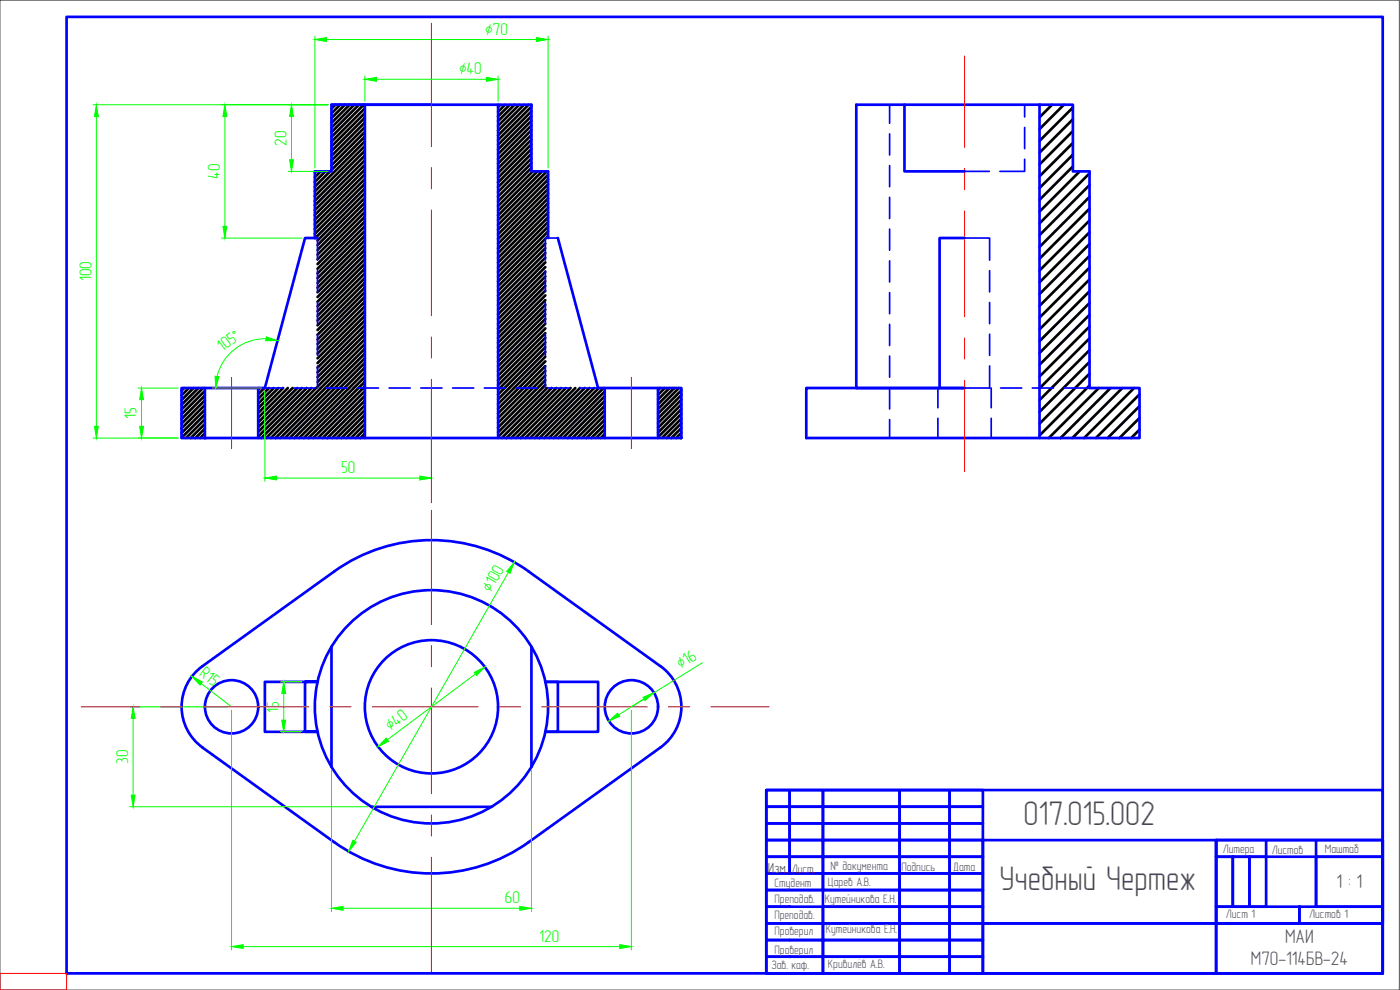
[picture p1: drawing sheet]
<svg xmlns="http://www.w3.org/2000/svg" width="420mm" height="297mm" viewBox="0 0 420 297" stroke-linecap="round" stroke-linejoin="round" font-family="sans-serif">
<g fill="none" stroke="#00f" stroke-width=".8">
<path d="M20 5.1h395v286.9h-395zM99.5 31.4h10M129.5 31.4h-30v20h-5v20M149.5 31.4h10v20h5v20M257 31.4h65v20h5v65h15v15h-100v-15h47.5h-32.5zM271.4 31.4v20h18.1M312 31.4v100M95.3 71.4h-3.8l-12 45h-25v15h150v-15h-25l-12.1-45M289.5 71.4h-7.5v45M61.5 116.4v15M77.5 116.4v15M181.5 116.4v15"/>
<path d="M197.5 116.4v15M109.5 131.4v-100h40v100M158.6 171.5l39.6 28.4a15 15 0 0 1 0 24.3l-39.6 28.5M158.7 171.4a50 50 0 0 0-58.4 0l-39.6 28.5M60.8 199.9a15 15 0 0 0 0 24.3M99.5 194v36.1M159.5 194v36.1M79.5 204.6h15.8h-3.8v15h3.8h-15.8zM163.7 204.6h15.8v15h-15.8h3.7v-15zM60.7 224.3l39.6 28.4a50 50 0 0 0 58.4 0M230 237.1h185v54.9h-185zM230 237.1h7v4.9h-7z"/>
<path d="M237 237.1h10v4.9h-10zM247 237.1h23v4.9h-23zM270 237.1h15v4.9h-15zM285 237.1h10v4.9h-10zM111.5 242.1h36M230 242h7v5h-7zM230 247h7v5.1h-7zM230 252.1h7v5h-7zM230 257.1h7v5h-7zM237 242h10v5h-10zM237 247h10v5.1h-10zM237 252.1h10v5h-10z"/>
<path d="M237 257.1h10v5h-10zM247 242h23v5h-23zM247 247h23v5.1h-23zM247 252.1h23v5h-23zM247 257.1h23v5h-23zM270 242h15v5h-15zM270 247h15v5.1h-15zM270 252.1h15v5h-15zM270 257.1h15v5h-15zM285 242h10v5h-10zM285 247h10v5.1h-10zM285 252.1h10v5h-10z"/>
<path d="M285 257.1h10v5h-10zM295 252.1h70v39.9h50v-14.9h-120zM365 252.1h50v25h-50zM365 252.1h50v5h-50zM365 257.1h5v14.9h-5zM370 257.1h5v14.9h-5zM375 257.1h5v14.9h-5zM380 252.1v5M395 257.1h20v14.9h-20zM395 252.1v19.9M230 262.1h17v4.9h-17zM230 272h17v5.1h-17z"/>
<path d="M230 277.1h17v5h-17zM247 262.1h23v4.9h-23zM247 267h-17v5h7M247 267h23v5h-23zM247 272h23v5.1h-23zM247 277.1h23v5h-23zM270 262.1h15v4.9h-15zM270 267h15v5h-15zM270 272h15v5.1h-15zM270 277.1h15v5h-15zM285 262.1h10v4.9h-10zM285 267h10v5h-10z"/>
<path d="M285 272h10v5.1h-10zM285 277.1h10v5h-10zM295 277.1h70v14.9h-70zM365 272h25v5.1h-25zM390 272h25v5.1h-25zM230 282.1h17v4.9h-17zM230 287h17v5h-17zM247 282.1h23v4.9h-23zM247 287h23v5h-23zM270 282.1h15v4.9h-15zM270 287h15v5h-15zM285 282.1h10v4.9h-10z"/>
<path d="M285 287h10v5h-10z"/>
<circle cx="69.5" cy="212.1" r="8"/>
<circle cx="129.5" cy="212.1" r="35"/>
<circle cx="129.5" cy="212.1" r="20"/>
<circle cx="189.5" cy="212.1" r="8"/>
</g>
<!-- layer: AM_5 -->
<g fill="none" stroke="#0f0" stroke-width=".3">
<path d="M94.5 10.9v39.5M98 11.9h63M164.5 10.9v39.5M27.9 31.4h70.6M28.9 34.9v93M67.5 34.9v33M87.5 34.9v13M109.5 22.8v7.6M113 23.8h33M149.5 22.8v7.6M86.5 51.4h12M66.5 71.4h24.1"/>
<path d="M41.5 116.4h12M42.5 119.9v8M63.7 116.4h14.8M79.5 117.4v27M79.8 101.7a14.8 14.8 0 0 0-14.7 11.2M129.5 117.4v27M27.9 131.4h25.6M83 143.4h43M152.6 171.7l-46.2 80.7M210.8 198.9l-21.3 13.2M39 212.1h29.5M40 215.6v23"/>
<path d="M60.4 205.1l9.1 7M69.5 213.1v71.9M84.1 204.6h6.5M84.1 219.6h6.5M85.2 208.1v8M142.7 202.2l-26.4 19.7M189.5 213.1v71.9M193.3 209.7l-7.6 4.8M99.5 231.1v42.4M159.5 231.1v42.4M39 242.1h71.4M103 272.5h53"/>
<path d="M73 284h113"/>
</g>
<g fill="#0f0" stroke="#0f0" stroke-width=".3">
<path d="M186 283.4l3.5 .6-3.5 .6z"/>
<path d="M69.5 284l3.5-.6v1.2z"/>
<path d="M156 272l3.5 .5-3.5 .6z"/>
<path d="M99.5 272.5l3.5-.5v1.1z"/>
<path d="M39.4 238.6h1.1l-.5 3.5z"/>
<path d="M40 212.1l.5 3.5h-1.1z"/>
<path d="M85.2 204.6l.5 3.5h-1.1z"/>
<path d="M84.6 216.1h1.1l-.5 3.5z"/>
<path d="M142.3 201.7l3.2-1.6-2.5 2.6z"/>
<path d="M115.9 221.5l.7 .9-3.1 1.6z"/>
<path d="M57.6 202.9l3.1 1.7-.7 .9z"/>
<path d="M79.5 143.4l3.5-.6v1.2z"/>
<path d="M126 142.8l3.5 .6-3.5 .6z"/>
<path d="M161 11.3l3.5 .6-3.5 .6z"/>
<path d="M94.5 11.9l3.5-.6v1.2z"/>
<path d="M87.5 31.4l.6 3.5h-1.2z"/>
<path d="M86.9 47.9h1.2l-.6 3.5z"/>
<path d="M66.9 67.9h1.2l-.6 3.5z"/>
<path d="M67.5 31.4l.6 3.5h-1.2z"/>
<path d="M41.9 127.9h1.2l-.6 3.5z"/>
<path d="M42.5 116.4l.6 3.5h-1.2z"/>
<path d="M28.9 31.4l.6 3.5h-1.2z"/>
<path d="M28.3 127.9h1.2l-.6 3.5z"/>
<path d="M79.9 101.1l3.4 1.1h-3.5z"/>
<path d="M64.6 112.9l1.1 .1-1 3.4z"/>
<path d="M109.5 23.8l3.5-.6v1.2z"/>
<path d="M146 23.2l3.5 .6-3.5 .6z"/>
<path d="M182.7 216.3l2.7-2.3 .6 1z"/>
<path d="M193 209.2l3.3-1.4-2.7 2.4z"/>
<path d="M105.9 252.1l1 .6-2.3 2.8z"/>
<path d="M154.3 168.7l-1.2 3.3-1-.6z"/>
</g>
<g fill="none" stroke="#000" stroke-width=".8">
<path d="M100.7 31.4l-1.2 1.2M102.1 31.4l-2.6 2.6M103.5 31.4l-4 4M104.9 31.4l-5.4 5.5M106.3 31.4l-6.8 6.9M107.7 31.4l-8.2 8.3M109.2 31.4l-9.7 9.7M109.5 32.5l-10 10M109.5 33.9l-10 10M109.5 35.3l-10 10M109.5 36.8l-10 10M109.5 38.2l-10 10"/>
<path d="M109.5 39.6l-10 10M150.2 31.4l-.7 .7M151.6 31.4l-2.1 2.1M153 31.4l-3.5 3.5M154.4 31.4l-4.9 5M155.8 31.4l-6.3 6.4M157.2 31.4l-7.7 7.8M158.6 31.4l-9.1 9.2M159.5 32l-10 10M159.5 36.2l-10 10.1M159.5 37.7l-10 10M159.5 33.4l-10 10"/>
<path d="M159.5 34.8l-10 10M159.5 39.1l-10 10M312.2 31.4l-.2 .3M315.7 31.4l-3.7 3.8M319.3 31.4l-7.3 7.3M322 32.3l-10 10M322 35.8l-10 10M322 39.3l-10 10M94.8 51.4l-.3 .4M96.2 51.4l-1.7 1.8M97.6 51.4l-3.1 3.2M99.1 51.4l-4.6 4.6"/>
<path d="M109.5 41l-10 10M109.5 42.4l-15 15M109.5 43.8l-15 15M109.5 45.2l-15 15M109.5 46.7l-15 14.9M109.5 48.1l-15 15M109.5 49.5l-15 15M109.5 50.9l-15 15M109.5 52.3l-15 15M109.5 53.7l-15 15M109.5 55.1l-15 15M109.5 56.5l-14.9 14.9"/>
<path d="M109.5 58l-14.2 14.2M109.5 59.4l-14.2 14.2M159.5 40.5l-10 10M159.5 41.9l-10 10M159.5 44.7l-10 10M159.5 46.2l-10 9.9M159.5 49l-10 10M159.5 50.4l-10 10M159.5 43.3l-10 10M159.5 47.6l-10 10M159.9 51.4l-10.4 10.4M161.3 51.4l-11.8 11.8"/>
<path d="M162.7 51.4l-13.2 13.2M164.1 51.4l-14.6 14.6M164.5 52.5l-15 15M164.5 53.9l-15 15M164.5 56.7l-15 15M164.5 58.1l-15 15M164.5 59.5l-15 15M164.5 55.3l-15 15M322 42.9l-10 10M322 46.4l-10 10M322 49.9l-10 10.1M324 51.4l-12 12.1"/>
<path d="M327 52l-15 15M327 55.5l-15 15.1M327 59.1l-15 15M109.5 62.2l-14.2 14.2M109.5 65l-14.2 14.2M109.5 69.3l-14.2 14.2M109.5 70.7l-14.2 14.2M109.5 72.1l-14.2 14.2M109.5 73.5l-14.2 14.2M109.5 74.9l-14.2 14.2M109.5 76.4l-14.2 14.1M109.5 77.8l-14.2 14.2"/>
<path d="M109.5 79.2l-14.2 14.2M109.5 60.8l-14.2 14.2M109.5 63.6l-14.2 14.2M109.5 66.4l-14.2 14.2M109.5 67.9l-14.2 14.1M163.7 71.7l-14.2 14.2M163.7 73.1l-14.2 14.2M163.7 74.5l-14.2 14.2M163.7 75.9l-14.2 14.2M163.7 77.3l-14.2 14.2M163.7 78.7l-14.2 14.2M164.5 60.9l-15 15.1"/>
<path d="M164.5 62.4l-15 15M164.5 63.8l-15 15M164.5 65.2l-15 15M164.5 66.6l-15 15M164.5 68l-15 15M164.5 69.4l-15 15M164.5 70.9l-.6 .5M327 62.6l-15 15M327 66.2l-15 15M327 69.7l-15 15M327 73.2l-15 15M327 76.8l-15 15"/>
<path d="M109.5 80.6l-14.2 14.2M109.5 82l-14.2 14.2M109.5 84.8l-14.2 14.2M109.5 86.3l-14.2 14.1M109.5 87.7l-14.2 14.2M109.5 89.1l-14.2 14.2M109.5 90.5l-14.2 14.2M109.5 91.9l-14.2 14.2M109.5 93.3l-14.2 14.2M109.5 94.7l-14.2 14.2M109.5 96.1l-14.2 14.2M109.5 97.6l-14.2 14.1"/>
<path d="M109.5 99l-14.2 14.2M109.5 83.4l-14.2 14.2M163.7 80.1l-14.2 14.2M163.7 81.6l-14.2 14.1M163.7 83l-14.2 14.2M163.7 84.4l-14.2 14.2M163.7 85.8l-14.2 14.2M163.7 87.2l-14.2 14.2M163.7 88.6l-14.2 14.2M163.7 90.1l-14.2 14.1M163.7 91.5l-14.2 14.1M163.7 92.9l-14.2 14.2"/>
<path d="M163.7 94.3l-14.2 14.2M163.7 95.7l-14.2 14.2M163.7 97.1l-14.2 14.2M163.7 98.5l-14.2 14.2M163.7 100l-14.2 14.1M327 80.3l-15 15M327 83.8l-15 15M327 87.4l-15 15M327 90.9l-15 15M327 94.5l-15 14.9M327 98l-15 15M55.3 116.4l-.8 .8"/>
<path d="M56.7 116.4l-2.2 2.2M58.1 116.4l-3.6 3.6M59.5 116.4l-5 5M60.9 116.4l-6.4 6.5M61.5 117.3l-7 7M61.5 118.7l-7 7M77.9 116.4l-.4 .4M79.3 116.4l-1.8 1.8M80.7 116.4l-3.2 3.3M82.1 116.4l-4.6 4.7M83.5 116.4l-6 6.1M85 116.4l-7.5 7.5"/>
<path d="M86.4 116.4l-8.9 8.9M87.8 116.4l-10.3 10.3M89.2 116.4l-11.7 11.8M90.6 116.4l-13.1 13.2M92 116.4l-14.5 14.6M93.5 116.4l-15.1 15M94.9 116.4l-15 15M109.5 100.4l-14.2 14.2M109.5 101.8l-14.2 14.2M109.5 103.2l-28.2 28.2M109.5 104.6l-26.8 26.8M109.5 106.1l-25.4 25.3"/>
<path d="M109.5 107.5l-24 23.9M109.5 108.9l-22.6 22.5M109.5 110.3l-21.2 21.1M109.5 111.7l-19.7 19.7M109.5 113.1l-18.3 18.3M109.5 114.5l-16.9 16.9M109.5 116l-15.5 15.4M109.5 117.4l-14.1 14M109.5 118.8l-12.7 12.6M163.7 102.8l-14.2 14.2M163.7 104.2l-14.2 14.2M163.7 105.6l-14.2 14.2"/>
<path d="M163.7 107l-14.2 14.2M163.7 108.4l-14.2 14.2M163.7 109.8l-14.2 14.2M163.7 111.3l-14.2 14.1M163.7 112.7l-14.2 14.2M163.7 114.1l-14.2 14.2M163.7 115.5l-14.2 14.2M163.7 101.4l-14.2 14.2M164.2 116.4l-14.7 14.7M165.6 116.4l-15 15M167 116.4l-15 15M168.4 116.4l-15 15"/>
<path d="M169.8 116.4l-15 15M171.2 116.4l-15 15M172.7 116.4l-15.1 15M174.1 116.4l-15 15M175.5 116.4l-15 15M176.9 116.4l-15 15M178.3 116.4l-15 15M179.7 116.4l-15 15M181.1 116.4l-15 15M181.5 117.5l-13.9 13.9M181.5 118.9l-12.5 12.5M198.1 116.4l-.6 .6"/>
<path d="M199.5 116.4l-2 2.1M200.9 116.4l-3.4 3.5M202.4 116.4l-4.9 4.9M203.8 116.4l-6.3 6.3M204.5 117.1l-7 7M204.5 118.5l-7 7M204.5 119.9l-7 7M327 101.5l-15 15M327 105.1l-15 14.9M327 108.6l-15 15M327 112.1l-15 15M327 115.7l-15 14.9"/>
<path d="M329.8 116.4l-15.1 15M333.3 116.4l-15 15M336.8 116.4l-15 15M340.4 116.4l-15 15M342 118.3l-13.1 13.1M61.5 120.1l-7 7M61.5 121.5l-7 7M61.5 122.9l-7 7M61.5 124.3l-7 7M61.5 125.8l-5.7 5.6M61.5 127.2l-4.3 4.2M61.5 128.6l-2.8 2.8"/>
<path d="M61.5 130l-1.4 1.4M109.5 120.2l-11.2 11.2M109.5 121.6l-9.8 9.8M109.5 123l-8.4 8.4M109.5 124.4l-7 7M109.5 125.8l-5.6 5.6M109.5 127.3l-4.2 4.1M109.5 128.7l-2.8 2.7M109.5 130.1l-1.4 1.3M181.5 120.3l-11.1 11.1M181.5 121.7l-9.7 9.7M181.5 123.1l-8.3 8.3"/>
<path d="M181.5 124.6l-6.9 6.8M181.5 126l-5.5 5.4M181.5 127.4l-4.1 4M181.5 128.8l-2.6 2.6M181.5 130.2l-1.2 1.2M204.5 121.4l-7 7M204.5 122.8l-7 7M204.5 124.2l-7 7M204.5 125.6l-5.9 5.8M204.5 127l-4.4 4.4M204.5 128.4l-3 3M204.5 129.8l-1.6 1.6"/>
<path d="M204.5 131.3l-.2 .1M342 121.9l-9.6 9.5M342 125.4l-6 6M342 128.9l-2.5 2.5"/>
</g>
<circle cx="61.5" cy="131.4" r=".4" fill="#000"/>
<g fill="none" stroke="#00f" stroke-width=".51">
<path d="M267 31.4v5.6M307.5 31.4v3.7M307.5 38.3v6.3M267 40.2v6.3M267 49.7v6.3M267 59.2v6.4M289.5 51.4h7.4M307.5 47.8v3.6h-7.4M91.5 71.4h3.8v6.6M167.4 71.4h-3.7v6.6M267 68.7v6.4M267 78.3v6.3"/>
<path d="M289.5 71.4h7.5v6.6M95.3 81.2v6.4M95.3 90.7v6.4M163.7 81.2v6.4M163.7 90.7v6.4M267 87.8v6.3M267 97.3v6.4M297 81.2v6.4M297 90.7v6.4M79.5 116.4h5.5M88.2 116.4h6.4M95.3 100.3v6.3"/>
<path d="M95.3 109.8v6.6M97.7 116.4h6.4M107.3 116.4h6.3M116.8 116.4h6.3M126.3 116.4h6.4M135.8 116.4h6.4M145.4 116.4h6.3M154.9 116.4h6.3M163.7 100.3v6.3M163.7 109.8v6.6M164.4 116.4h6.4M173.9 116.4h5.6"/>
<path d="M267 106.8v6.4M267 116.4v6.3M281.5 116.4v5.9M289.5 116.4h7.6M297 100.3v6.3M297 109.8v6.6M297.5 116.4v5.9M300.3 116.4h6.3M309.8 116.4h6.4M319.3 116.4h7.7M267 125.9v5.5M281.5 125.5v5.9"/>
<path d="M297.5 125.5v5.9"/>
</g>
<g fill="none" stroke="#f00" stroke-width=".3">
<path d="M129.5 7v37M289.5 16.8v27.4M129.5 50.3v6.4M289.5 50.6v6.3M129.5 63v31.8M289.5 63.3v31.7M69.5 113.2v21.4M129.5 101.1v6.4M129.5 113.8v37M189.5 113.2v21.4M289.5 101.4v6.3M289.5 114.1v27.4"/>
<path d="M129.5 153.1v34.3M129.5 193.7v6.4M24.3 212.1h17.6M48.2 212.1h6.4M60.9 212.1h31.8M99 212.1h6.4M111.7 212.1h31.8M129.5 206.4v31.8M149.8 212.1h6.4M162.5 212.1h31.8M200.6 212.1h6.4M213.3 212.1h17.6"/>
<path d="M129.5 244.5v6.4M129.5 257.2v34.3M0 292h20v5h-20z"/>
</g>
<path d="M0 .1h420v296.9h-420z" fill="none" stroke="#545454" stroke-width=".3"/>
<g font-size="10.2" fill="#545454">
<text x="307.1" y="247.6">017.015.002</text>
<text x="300" y="267">Учебный Чертеж</text>
</g>
<g font-size="5.9" fill="#545454">
<text x="401.1" y="266.6">1 : 1</text>
<text x="385.7" y="283">МАИ</text>
<text x="375.4" y="289.7">М7О-114БВ-24</text>
</g>
<g font-size="5.1" fill="#0f0">
<text x="145.6" y="10.4">∅70</text>
<text x="137.8" y="22.3">∅40</text>
<text x="86" y="43.7" transform="rotate(-90 86 43.7)">20</text>
<text x="66" y="53.7" transform="rotate(-90 66 53.7)">40</text>
<text x="27.4" y="84.4" transform="rotate(-90 27.4 84.4)">100</text>
<text x="66.8" y="105.7" transform="rotate(-37 66.8 105.7)">105°</text>
<text x="41" y="125.7" transform="rotate(-90 41 125.7)">15</text>
<text x="102.4" y="141.9">50</text>
<text x="147.3" y="177.9" transform="rotate(-60 147.3 177.9)">∅100</text>
<text x="59.6" y="202.6" transform="rotate(38 59.6 202.6)">R15</text>
<text x="204.3" y="200.9" transform="rotate(-32 204.3 200.9)">∅16</text>
<text x="83.7" y="213.8" transform="rotate(-90 83.7 213.8)">15</text>
<text x="117.2" y="219.4" transform="rotate(-37 117.2 219.4)">∅40</text>
<text x="38.5" y="229.2" transform="rotate(-90 38.5 229.2)">30</text>
<text x="151.5" y="271">60</text>
<text x="161.8" y="282.5">120</text>
</g>
<text font-size="4.4" fill="#545454" x="230.4" y="261.8">Изм.</text>
<g font-size="3.7" fill="#545454">
<text x="367" y="255.9">Литера</text>
<text x="381.7" y="256.2">Листов</text>
<text x="397.6" y="255.8">Маштаб</text>
<text x="237.6" y="261.8">Лист.</text>
<text x="249.3" y="261.2">№ документа</text>
<text x="270.5" y="261.4">Подпись</text>
<text x="286.1" y="261.4">Дата</text>
<text x="232.5" y="266.2">Студент</text>
<text x="248.5" y="265.7">Царев А.В.</text>
<text x="232.4" y="275.7">Преподав.</text>
<text x="232.5" y="270.9">Преподав.</text>
<text x="247.5" y="270.9">Кутейникова Е.Н.</text>
<text x="367.9" y="275.5">Лист 1</text>
<text x="392.9" y="275.5">Листов 1</text>
<text x="232.5" y="280.4">Проверил</text>
<text x="247.8" y="280.1">Кутейникова Е.Н.</text>
<text x="232.5" y="286.1">Проверил</text>
<text x="231.5" y="290.7">Зав. каф.</text>
<text x="248.5" y="290.3">Кривилёв A.B.</text>
</g>
</svg>
